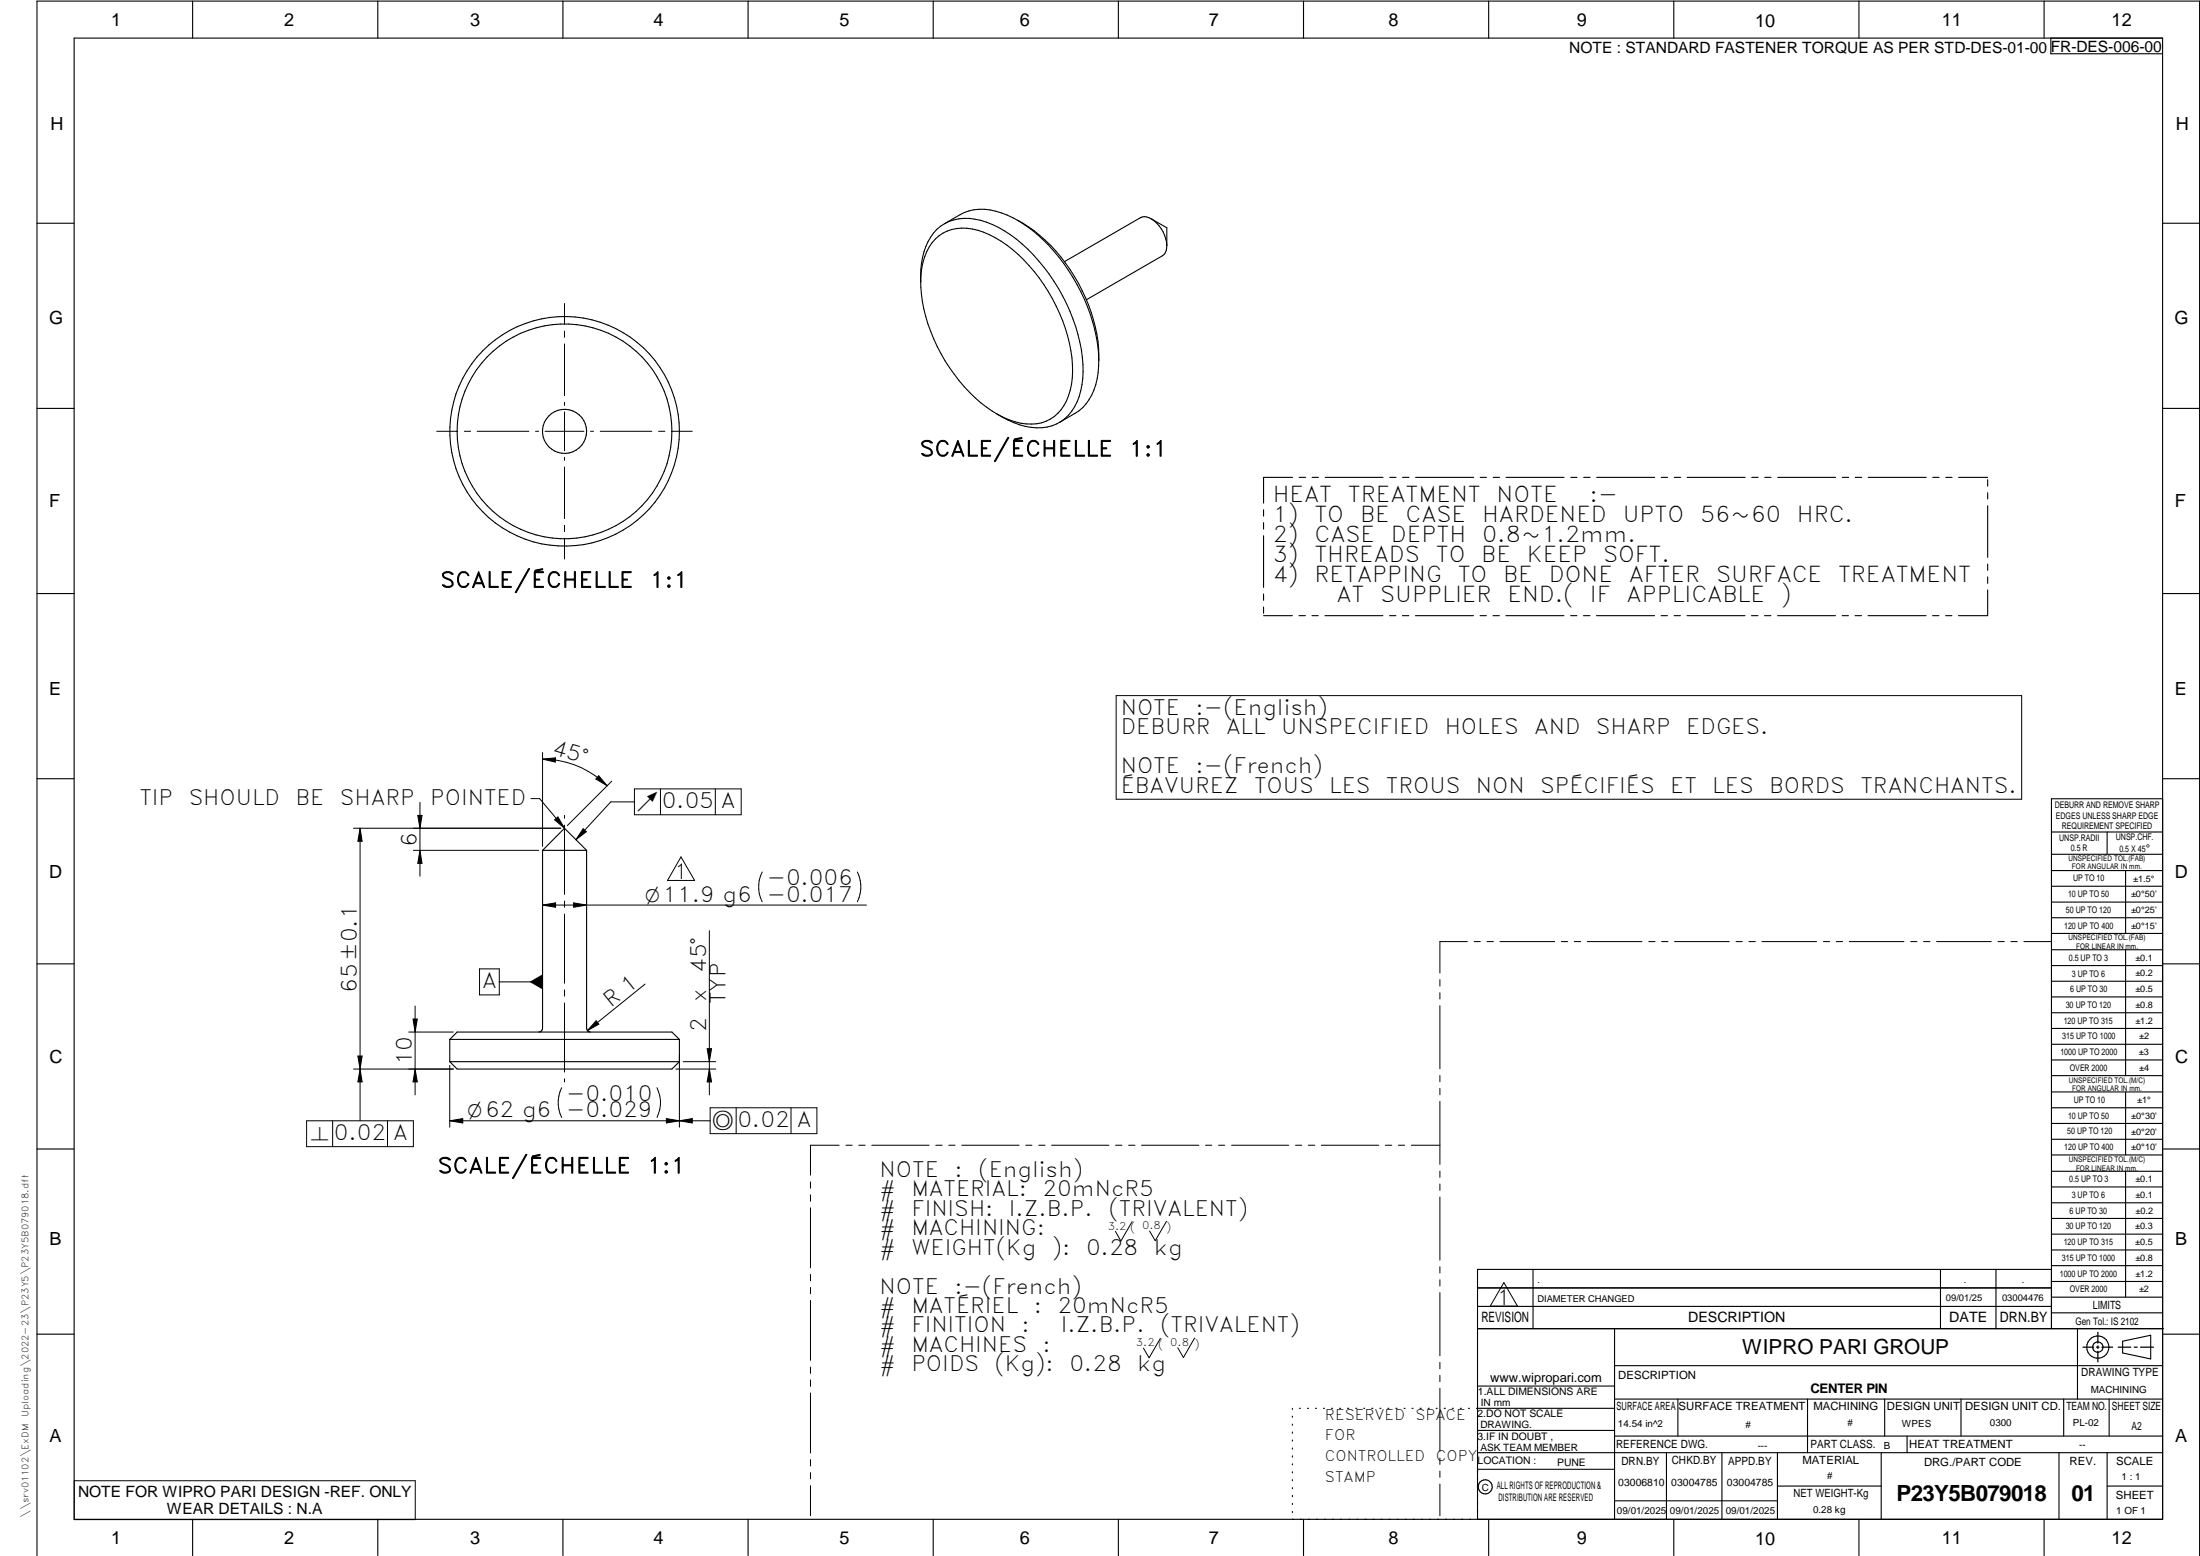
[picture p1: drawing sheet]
<svg xmlns="http://www.w3.org/2000/svg" width="594mm" height="420mm" viewBox="0 0 594 420" stroke-linecap="round" stroke-linejoin="round" font-family="sans-serif">
<g fill="none" stroke="#000" stroke-width=".3">
<path d="M20 10.3h564v400h-564zM52 .3v10M102 .3v10M152 .3v10M202 .3v10M252 .3v10M302 .3v10M352 .3v10M402 .3v10M452 .3v10M502 .3v10M552 .3v10"/>
<path d="M553.8 10.3v4.2h30.2M274.8 59.5a43.6 43.6 0 0 1 19.2 22.9 37.2 37.2 0 0 1 2.7 15.1M310.9 59.1l4.2 2.4v4.9M10 60.3h10M252.6 64.5a11.8 11.8 0 0 1 13-1.8 38.6 38.6 0 0 1 18.6 17.9 38.2 38.2 0 0 1 5.1 23.2 12.6 12.6 0 0 1-6.8 9.9 14.4 14.4 0 0 1-11.4-.9 41.5 41.5 0 0 1-18-19.3 37.3 37.3 0 0 1-4.2-21.2 14.3 14.3 0 0 1 3.7-7.8zM255.1 60.4a14 14 0 0 1 12.9 .2 42.6 42.6 0 0 1 18.9 19.3 40.8 40.8 0 0 1 5.3 23.9 12.9 12.9 0 0 1-8.1 11.2 16.9 16.9 0 0 1-13.6-2.4l-1.4-.8M255.1 60.4a13.8 13.8 0 0 0-6.3 10.7l-.2 5.1M255.1 60.4a17.1 17.1 0 0 1 9.3-3.9 22.1 22.1 0 0 1 14 5.4 50.2 50.2 0 0 1 18.2 33.2 20 20 0 0 1-3.3 14 18.8 18.8 0 0 1-7.3 5M287.4 70.7l20.5-11.9a3.7 3.7 0 0 1 4.5 1.5 7.9 7.9 0 0 1 2.3 8l-.8 .8-20.5 11.8M584 60.3h10M10 110.3h10M584 110.3h10"/>
<path d="M341.2 137.7v1.7M349 128.9h-7.8v6.9M350.8 128.9h1.7M354.3 128.9h1.7M357.8 128.9h15.7M375.3 128.9h1.7M378.7 128.9h1.8M382.3 128.9h15.6M399.7 128.9h1.7M403.2 128.9h1.7M406.7 128.9h15.7M424.2 128.9h1.7"/>
<path d="M427.6 128.9h1.8M431.2 128.9h15.6M448.6 128.9h1.7M452.1 128.9h1.7M455.6 128.9h15.6M473 128.9h1.8M476.5 128.9h1.7M480.1 128.9h15.6M497.5 128.9h1.7M501 128.9h1.7M504.5 128.9h15.6M521.9 128.9h1.7"/>
<path d="M525.4 128.9h1.7M528.9 128.9h7.8M536.7 129.5v1.8M536.7 133.1v1.6M536.7 136.6v13.9M341.2 141.1v1.8M341.2 144.7v13.9M536.7 159.3v6.9h-7.8M536.7 152.3v1.7M536.7 155.8v1.7M10 160.3h10M341.2 160.4v1.7"/>
<path d="M341.2 163.9v1.7M341.2 166.2h7.8M350.8 166.2h1.7M354.3 166.2h1.7M357.8 166.2h15.6M375.2 166.2h1.7M378.7 166.2h1.7M382.2 166.2h15.7M399.7 166.2h1.7M403.2 166.2h1.7M406.6 166.2h15.7M424.1 166.2h1.7"/>
<path d="M427.6 166.2h1.7M431.1 166.2h15.7M448.6 166.2h1.7M452.1 166.2h1.7M455.5 166.2h15.7M473 166.2h1.7M476.5 166.2h1.7M480 166.2h15.6M497.5 166.2h1.6M500.9 166.2h1.8M504.4 166.2h15.7M521.9 166.2h1.7"/>
<path d="M525.4 166.2h1.7M584 160.3h10M10 210.3h10M584 215.7h-30v143.1M584 210.3h10M146.5 229.6v48.1a1.01 1.01 0 0 1-1 1M146.5 229.6h11.9M158.4 229.6l-6-6-5.9 6M158.4 229.6v48.1a1.01 1.01 0 0 0 1 1M554 224.7h30M554 230.7h30M554 235.1h30"/>
<path d="M554 239.3h30M569 224.7v6M574 235.1v17M554 243.6h30M554 247.8h30M554 252.1h30M554 256.5h30M574 256.5v33.9M10 260.3h10M554 260.7h30M554 265h30M554 269.2h30"/>
<path d="M554 273.5h30M554 277.7h30M584 260.3h10M121.4 286.7l2 2h58l2.1-2M121.4 280.7l2-2h58l2.1 2M121.4 286.7h62.1M121.4 280.7h62.1M121.4 280.7v6M183.5 280.7v6M554 282h30M554 286.2h30M554 290.4h30"/>
<path d="M554 294.9h30M554 299.1h30M574 294.9v17M10 310.3h10M554 303.4h30M554 307.6h30M554 311.9h30M554 316.3h30M574 316.3v34M584 310.3h10M554 320.5h30M554 324.8h30"/>
<path d="M554 329h30M554 333.2h30M554 337.5h30M399 358.8h185.2M399 352.8h155M399 347.8h155M414 342.8v16M436 358.8v51.5M524 342.8v16M539 342.8v16M554 341.8h30M554 346h30"/>
<path d="M554 350.3h30M554 354.5h30M554 342.8h-155v67.5M561 358.8v19M10 360.3h10M399 374.3h37M436 377.8h148M453.1 377.8v10M488.1 377.8v14.5M508.9 377.8v10M529.5 377.8v10M557.3 377.8v10"/>
<path d="M569.5 377.8v10M573.2 362.2l7.6-1.6v6.3l-7.6-1.6zM584 368.8h-148M584 360.3h10M349 380.3v.3M349 382.4v.3M349 384.6v.3M349 386.7v.3M349 388.8v.3M349 391v.3M349 393.1v.3M349 395.3v.3"/>
<path d="M349 397.4v.3M349 399.5v.3M350.9 380.3h.2M353.1 380.3h.2M355.2 380.3h.3M357.4 380.3h.3M359.6 380.3h.3M361.7 380.3h.3M363.9 380.3h.3M366.1 380.3h.3M368.3 380.3h.2M370.4 380.3h.3"/>
<path d="M372.6 380.3h.3M374.8 380.3h.3M376.9 380.3h.4M379.1 380.3h.3M381.3 380.3h.3M383.4 380.3h.4M385.6 380.3h.3M387.8 380.3h.3M390 380.3h.3M392.2 380.3h.3M394.3 380.3h.3M396.5 380.3h.3"/>
<path d="M398.7 380.3h37.3M399 396.7h37M399 392.3h185M399 386.2h37M436 387.8h148M450 392.3v18M465 392.3v18M480 392.3v18M508 392.3v18M515 387.8v4.5M556 392.3v18M569 392.3v18"/>
<path d="M52 410.3v9.7M102 410.3v9.7M152 410.3v9.7M202 410.3v9.7M252 410.3v9.7M302 410.3v9.7M349 401.7v.3M349 403.8v.4M349 406v.3M349 408.1v.3M352 410.3v9.7M402 410.3v9.7"/>
<path d="M436 405.3h44M452 410.3v9.7M480 401.3h28M502 410.3v9.7M552 410.3v9.7M569 401.3h15M10 420v-419.7h584v419.7"/>
<circle cx="152.4" cy="116.5" r="29"/>
<circle cx="152.4" cy="116.5" r="6"/>
<circle cx="152.5" cy="116.5" r="31"/>
<circle cx="566.5" cy="363.7" r="1.39"/>
<circle cx="566.5" cy="363.8" r="3"/>
<circle cx="401.1" cy="401.5" r="1.9"/>
</g>
<g fill="none" stroke="#000" stroke-width=".27">
<path d="M152.4 82v5.6M152.4 89.4v1.7M152.4 92.9v13.9M117.9 116.5h5.7M125.4 116.5h1.7M128.9 116.5h13.9M144.6 116.5h.9M147.2 116.5h10.5M152.4 111.2v10.5M152.4 108.6v.9M159.5 116.5h.8M162.1 116.5h13.9"/>
<path d="M177.8 116.5h1.7M181.3 116.5h5.6M152.4 123.5v.8M152.4 126.1v13.9M152.4 141.9v1.7M152.4 145.3v5.7M301.4 187.8h244.5v28h-244.5zM113.4 216.7v19.9M143.4 215.6h2.3l6.7 8M146.5 205a24.8 24.8 0 0 1 17.5 7.2M146.5 203.2v25.4M146.5 205l3.5-.4-.1 1.2z"/>
<path d="M161.7 209.5l2.3 2.7-3.1-1.8zM165.2 210.9l-12 12M171.3 213h28.8v7h-28.8zM171.3 216.5h-6.4l-9.4 10.2M178.3 213v7M193.2 213v7M95.5 223.6h55.9M97.2 223.6v79M97.2 223.6l.6 3.6h-1.2zM111.6 229.6h33.9M112.8 220.2h1.2l-.6 3.4zM113.4 229.6l.6 3.5h-1.2z"/>
<path d="M149.8 221.4l.9-.8 1.7 3zM152.4 220.2v.8M152.4 222.8v18.7M157.5 223.8l.8 .8-2.8 2.1zM183.9 231.4l3.7 6.3h-7.4zM205.8 235.5a9 9 0 0 0 0 8M231.5 235.5a9 9 0 0 1 0 8M146.5 244.4h87.5M146.5 244.4l3.5-.6v1.2zM152.4 243.3v1.7M152.4 246.8v18.7M154.9 243.8l3.5 .6-3.5 .6z"/>
<path d="M191.6 251.3v44.4M396.2 254.3h-7.4v8.5M398.1 254.3h1.6M401.5 254.3h1.8M405 254.3h14.8M421.6 254.3h1.7M425.1 254.3h1.7M428.6 254.3h14.8M445.2 254.3h1.7M448.7 254.3h1.7M452.2 254.3h14.8M468.8 254.3h1.7"/>
<path d="M472.3 254.3h1.7M475.8 254.3h14.8M492.4 254.3h1.7M495.8 254.3h1.8M499.4 254.3h14.7M516 254.3h1.6M519.4 254.3h1.8M522.9 254.3h14.8M539.5 254.3h1.7M543 254.3h1.7M546.5 254.3h7.4M110.4 278.7h12"/>
<path d="M111.5 275.2h1.2l-.6 3.5zM112.1 271.7v24M129.5 261.6h5.3v7h-5.3zM134.8 265.1h11.7M152.4 267.3v1.7M152.4 270.8v18.7M161 275.6l.7 1-3.1 1.7zM174.2 265.7l-15.6 12.6M388.8 264.5v1.8M388.8 268.1v1.6M388.8 271.6v17M95.5 288.7h26.9"/>
<path d="M96.6 285.2h1.2l-.6 3.5zM97.2 288.7l.6 3.4h-1.2zM112.1 288.7l.6 3.4h-1.2zM121.4 287.7v16.7M151.7 293.7a9 9 0 0 0 0 8.1M152.4 291.3v.8M177.4 293.7a9 9 0 0 1 0 8.1M182.5 288.7h10.8M183.5 284.7v19.7M184.5 286.7h8.8M191 283.2h1.1l-.5 3.5zM191.6 288.7l.5 3.4h-1.1z"/>
<path d="M191.8 299.1h28.8v7h-28.8zM198.8 299.1v7M213.6 299.1v7M388.8 290.4v1.7M388.8 293.9v1.7M388.8 297.4v17M82.8 302.6h28.8v7h-28.8zM89.8 302.6v7M104.6 302.6v7M121.4 302.6h70.4M121.4 302.6l3.6-.6v1.2zM180 302l6.9 1.2v-1.2l-6.9 1.2z"/>
<path d="M218.9 319.2v1.6M226.6 309.2h-7.7v8.1M228.4 309.2h1.7M231.9 309.2h1.7M235.4 309.2h15.5M252.7 309.2h1.7M256.2 309.2h1.7M259.7 309.2h15.5M277 309.2h1.7M280.5 309.2h1.7M284 309.2h15.5M301.2 309.2h1.8"/>
<path d="M304.8 309.2h1.7M308.3 309.2h15.5M325.5 309.2h1.7M329.1 309.2h1.6M332.6 309.2h15.4M349.8 309.2h1.7M353.3 309.2h1.7M356.8 309.2h15.5M374.1 309.2h1.7M377.6 309.2h1.7M381.1 309.2h7.7M388.8 316.2v1.7"/>
<path d="M388.8 319.7v1.7M218.9 322.6v1.8M218.9 326.1v16.2M305.7 329.9l-3 5.2-1.5-2.6M315 329.8l-3.1 5.2-1.5-2.6M388.8 323.2v17.1M218.9 344.1v1.8M218.9 347.6v1.7M218.9 351.2v16.1M388.8 342.1v1.6M388.8 345.6v1.7M388.8 349v17.1"/>
<path d="M406.1 346.3l3.7 6.4h-7.4zM218.9 369.1v1.7M218.9 372.6v1.8M218.9 376.1v16.2M313.3 361.4l-3 5.2-1.5-2.6M322.6 361.3l-3 5.3-1.6-2.7M388.8 367.9v1.7M388.8 371.4v1.7M388.8 374.9v17M20.1 399.8h92v10.5h-92zM218.9 394.1v1.8M218.9 397.6v1.7"/>
<path d="M388.8 393.7v1.7M388.8 397.2v1.7M218.9 401.2v8.1M388.8 400.7v8.6"/>
</g>
<path d="M566.5 359.7v3M562.5 363.8h2.9M566.1 363.8h.7M566.5 363.4v.7M566.5 364.9v2.8M567.6 363.8h2.9M572 363.8h3.4M576.3 363.8h.8M578 363.8h3.5" fill="none" stroke="#000" stroke-width=".34"/>
<g fill="#000">
<path d="M146.5 205l3.5-.4-.1 1.2zM161.7 209.5l2.3 2.7-3.1-1.8zM97.2 223.6l.6 3.6h-1.2zM112.8 220.2h1.2l-.6 3.4zM113.4 229.6l.6 3.5h-1.2zM149.8 221.4l.9-.8 1.7 3zM157.5 223.8l.8 .8-2.8 2.1zM146.5 244.4l3.5-.6v1.2zM154.9 243.8l3.5 .6-3.5 .6zM111.5 275.2h1.2l-.6 3.5zM143 265.1l3.5-2v4.1zM161 275.6l.7 1-3.1 1.7z"/>
<path d="M96.6 285.2h1.2l-.6 3.5zM97.2 288.7l.6 3.4h-1.2zM112.1 288.7l.6 3.4h-1.2zM191.6 288.7l.5 3.4h-1.1zM191 283.2h1.1l-.5 3.5zM121.4 302.6l3.6-.6v1.2zM180 302l3.5 .6-3.5 .6zM183.5 302.6l3.4-.6v1.2z"/>
</g>
<g font-size="6">
<text x="512.1" y="405.2">P23Y5B079018</text>
<text x="559.4" y="405.2">01</text>
</g>
<g font-size="5.9">
<text x="343.7" y="135.6">HEAT</text>
<text x="364" y="135.6">TREATMENT</text>
<text x="404.1" y="135.6">NOTE</text>
<text x="429.3" y="135.6">:-</text>
<text x="343.7" y="141">1)</text>
<text x="355" y="141">TO</text>
<text x="367.3" y="141">BE</text>
<text x="379.6" y="141">CASE</text>
<text x="400.2" y="141">HARDENED</text>
<text x="438.2" y="141">UPTO</text>
<text x="459.1" y="141">56~60</text>
<text x="485.2" y="141">HRC.</text>
<text x="343.7" y="146.4">2)</text>
<text x="355" y="146.4">CASE</text>
<text x="375.6" y="146.4">DEPTH</text>
<text x="400.2" y="146.4">0.8~1.2mm.</text>
<text x="343.7" y="151.8">3)</text>
<text x="355" y="151.8">THREADS</text>
<text x="387.7" y="151.8">TO</text>
<text x="400" y="151.8">BE</text>
<text x="412.3" y="151.8">KEEP</text>
<text x="432.9" y="151.8">SOFT.</text>
<text x="343.7" y="157.2">4)</text>
<text x="355" y="157.2">RETAPPING</text>
<text x="393.7" y="157.2">TO</text>
<text x="405.9" y="157.2">BE</text>
<text x="418.2" y="157.2">DONE</text>
<text x="439.8" y="157.2">AFTER</text>
<text x="463.4" y="157.2">SURFACE</text>
<text x="496.4" y="157.2">TREATMENT</text>
<text x="360.9" y="162.6">AT</text>
<text x="372.7" y="162.6">SUPPLIER</text>
<text x="407.1" y="162.6">END.(</text>
<text x="429.3" y="162.6">IF</text>
<text x="439.2" y="162.6">APPLICABLE</text>
<text x="480.9" y="162.6">)</text>
</g>
<g font-size="5.7">
<text x="248.3" y="123.2">SCALE/ÉCHELLE</text>
<text x="304.9" y="123.2">1:1</text>
<text x="118.9" y="158.6">SCALE/ÉCHELLE</text>
<text x="175.4" y="158.6">1:1</text>
<text x="302.6" y="193.1">NOTE</text>
<text x="322.8" y="193.1">:-(English)</text>
<text x="148.8" y="203.7" transform="rotate(16 148.8 203.7)">45°</text>
<text x="302.6" y="198.3">DEBURR</text>
<text x="331.1" y="198.3">ALL</text>
<text x="346" y="198.3">UNSPECIFIED</text>
<text x="390.1" y="198.3">HOLES</text>
<text x="414.3" y="198.3">AND</text>
<text x="431" y="198.3">SHARP</text>
<text x="455.3" y="198.3">EDGES.</text>
<text x="302.6" y="208.8">NOTE</text>
<text x="322.8" y="208.8">:-(French)</text>
<text x="302.6" y="214.1">ÉBAVUREZ</text>
<text x="338.6" y="214.1">TOUS</text>
<text x="358.9" y="214.1">LES</text>
<text x="374.3" y="214.1">TROUS</text>
<text x="398.6" y="214.1">NON</text>
<text x="415.9" y="214.1">SPÉCIFIÉS</text>
<text x="451" y="214.1">ET</text>
<text x="462.4" y="214.1">LES</text>
<text x="477.7" y="214.1">BORDS</text>
<text x="502.4" y="214.1">TRANCHANTS.</text>
<text x="37.6" y="217.4">TIP</text>
<text x="51" y="217.4">SHOULD</text>
<text x="79.8" y="217.4">BE</text>
<text x="91.8" y="217.4">SHARP</text>
<text x="116.2" y="217.4">POINTED</text>
<text x="178.7" y="218.3">0.05 A</text>
<text x="112.5" y="228.6" transform="rotate(-90 112.5 228.6)">6</text>
<text x="181.9" y="237.4">1</text>
<text x="207" y="239">-0.006</text>
<text x="207" y="243.5">-0.017</text>
<text x="190.7" y="262.7" transform="rotate(-90 190.7 262.7)">45°</text>
<text x="96.3" y="268" transform="rotate(-90 96.3 268)">65±0.1</text>
<text x="130.2" y="266.9">A</text>
<text x="164.9" y="272.1" transform="rotate(-39 164.9 272.1)">R 1</text>
<text x="190.7" y="270.5" transform="rotate(-90 190.7 270.5)">x</text>
<text x="195.9" y="271.1" transform="rotate(-90 195.9 271.1)">TYP</text>
<text x="190.7" y="278.6" transform="rotate(-90 190.7 278.6)">2</text>
<text x="111.2" y="287.6" transform="rotate(-90 111.2 287.6)">10</text>
<text x="152.9" y="297.2">-0.010</text>
<text x="152.9" y="301.8">-0.029</text>
<text x="199.1" y="304.4">0.02 A</text>
<text x="90.2" y="307.9">0.02 A</text>
<text x="118.2" y="316.8">SCALE/ÉCHELLE</text>
<text x="174.7" y="316.8">1:1</text>
<text x="237.5" y="317.8">NOTE</text>
<text x="257.7" y="317.8">:</text>
<text x="264.1" y="317.8">(English)</text>
<text x="237.5" y="323">#</text>
<text x="246.1" y="323">MATERIAL:</text>
<text x="281.5" y="323">20mNcR5</text>
<text x="237.5" y="328.3">#</text>
<text x="246.1" y="328.3">FINISH:</text>
<text x="272.4" y="328.3">I.Z.B.P.</text>
<text x="299.3" y="328.3">(TRIVALENT)</text>
<text x="237.5" y="333.5">#</text>
<text x="246.1" y="333.5">MACHINING:</text>
<text x="237.5" y="338.8">#</text>
<text x="246.1" y="338.8">WEIGHT(Kg</text>
<text x="284" y="338.8">):</text>
<text x="293.3" y="338.8">0.28</text>
<text x="311.6" y="338.8">kg</text>
<text x="237.5" y="349.3">NOTE</text>
<text x="257.7" y="349.3">:-(French)</text>
<text x="404.1" y="352.3">1</text>
<text x="237.5" y="354.5">#</text>
<text x="237.5" y="359.8">#</text>
<text x="246.1" y="359.8">FINITION</text>
<text x="246.1" y="354.5">MATÉRIEL</text>
<text x="275.8" y="359.8">:</text>
<text x="279.2" y="354.5">:</text>
<text x="285.6" y="354.5">20mNcR5</text>
<text x="286.4" y="359.8">I.Z.B.P.</text>
<text x="313.3" y="359.8">(TRIVALENT)</text>
<text x="237.5" y="365">#</text>
<text x="246.1" y="365">MACHINES</text>
<text x="281.5" y="365">:</text>
<text x="237.5" y="370.3">#</text>
<text x="246.1" y="370.3">POIDS</text>
<text x="268.5" y="370.3">(Kg):</text>
<text x="288.8" y="370.3">0.28</text>
<text x="307.1" y="370.3">kg</text>
</g>
<text font-size="5.6" x="470.5" y="365.5">WIPRO PARI GROUP</text>
<g font-size="5.4">
<text x="172" y="218.3">^</text>
<text x="174.2" y="243.5">O11.9 g6</text>
<text x="126.3" y="301.8">O62 g6</text>
<text x="192.4" y="304.4">a</text>
<text x="83.9" y="307.9">n</text>
</g>
<g font-size="4.9">
<text x="30" y="6.9">1</text>
<text x="76.7" y="6.9">2</text>
<text x="127" y="6.9">3</text>
<text x="176.5" y="6.9">4</text>
<text x="226.7" y="6.9">5</text>
<text x="275.4" y="6.9">6</text>
<text x="326.4" y="6.9">7</text>
<text x="375" y="6.9">8</text>
<text x="425.8" y="6.9">9</text>
<text x="473.9" y="7.3">10</text>
<text x="524.3" y="6.9">11</text>
<text x="570.2" y="6.9">12</text>
<text x="13.6" y="35.1">H</text>
<text x="587.6" y="35.1">H</text>
<text x="13.2" y="87.5">G</text>
<text x="587.2" y="87.5">G</text>
<text x="13.2" y="137">F</text>
<text x="587.2" y="137">F</text>
<text x="13.2" y="187.6">E</text>
<text x="587.2" y="187.6">E</text>
<text x="13.2" y="237">D</text>
<text x="587.2" y="237">D</text>
<text x="13.4" y="287.1">C</text>
<text x="587.4" y="287.1">C</text>
<text x="13.4" y="336.2">B</text>
<text x="587.4" y="336.2">B</text>
<text x="13.4" y="389.3">A</text>
<text x="587.4" y="389.3">A</text>
<text x="30" y="416.9">1</text>
<text x="76.7" y="416.9">2</text>
<text x="127" y="416.9">3</text>
<text x="176.5" y="416.9">4</text>
<text x="226.7" y="416.9">5</text>
<text x="275.4" y="416.9">6</text>
<text x="326.4" y="416.9">7</text>
<text x="375" y="416.9">8</text>
<text x="425.8" y="416.9">9</text>
<text x="473.9" y="417.3">10</text>
<text x="524.3" y="416.9">11</text>
<text x="570.2" y="416.9">12</text>
</g>
<g font-size="4.2">
<text x="423.7" y="14.3">NOTE : STANDARD FASTENER TORQUE AS PER STD-DES-01-00</text>
<text x="553.8" y="14">FR-DES-006-00</text>
<text x="21.1" y="404.3">NOTE FOR WIPRO PARI DESIGN -REF. ONLY</text>
<text x="45.1" y="408.8">WEAR DETAILS : N.A</text>
</g>
<g font-size="3.9">
<text x="400" y="357.1">REVISION</text>
<text x="455.9" y="357.1">DESCRIPTION</text>
<text x="526.4" y="357.1">DATE</text>
<text x="540" y="357.1">DRN.BY</text>
<text x="357.8" y="383.3">RESERVED</text>
<text x="382.3" y="383.3">SPACE</text>
<text x="357.8" y="388.9">FOR</text>
<text x="357.8" y="394.5">CONTROLLED</text>
<text x="387.8" y="394.5">COPY</text>
<text x="357.8" y="400">STAMP</text>
</g>
<text font-size="3.6" x="488.9" y="376.1">CENTER PIN</text>
<text font-size="3.5" x="402.4" y="373.3">www.wipropari.com</text>
<g font-size="3.1">
<text x="565.1" y="353.5">LIMITS</text>
<text x="562" y="371.7">DRAWING TYPE</text>
<text x="437" y="372.3">DESCRIPTION</text>
<text x="436.5" y="380.8">SURFACE AREA</text>
<text x="453.3" y="380.8">SURFACE TREATMENT</text>
<text x="489.7" y="380.8">MACHINING</text>
<text x="509.5" y="380.8">DESIGN UNIT</text>
<text x="530.6" y="380.8">DESIGN UNIT CD.</text>
<text x="558" y="380.6">TEAM NO.</text>
<text x="570.3" y="380.7">SHEET SIZE</text>
<text x="575.6" y="386.1">A2</text>
<text x="436.4" y="391.1">REFERENCE DWG.</text>
<text x="437.8" y="395.5">DRN.BY</text>
<text x="451.4" y="395.4">CHKD.BY</text>
<text x="466.6" y="395.5">APPD.BY</text>
<text x="486.7" y="395.4">MATERIAL</text>
<text x="488.9" y="390.9">PART CLASS.</text>
<text x="515.6" y="390.9">HEAT TREATMENT</text>
<text x="519.6" y="395.9">DRG./PART CODE</text>
<text x="558.9" y="395.5">REV.</text>
<text x="571.4" y="395.6">SCALE</text>
<text x="484.3" y="404.2">NET WEIGHT-Kg</text>
<text x="571.4" y="404.7">SHEET</text>
</g>
<text font-size="3" x="579.5" y="230.1">°</text>
<g font-size="2.8">
<text x="299.1" y="332.1">3.2 ( 0.8 )</text>
<text x="560.4" y="357.7">Gen Tol.: IS 2102</text>
<text x="306.7" y="363.6">3.2 ( 0.8 )</text>
<text x="399.1" y="376.6">1.ALL DIMENSIONS ARE</text>
<text x="399" y="382.7">2.DO NOT SCALE</text>
<text x="399" y="388.7">3.IF IN DOUBT ,</text>
<text x="399" y="395.4">LOCATION :</text>
<text x="420.5" y="396">PUNE</text>
<text x="404.2" y="402">ALL RIGHTS OF REPRODUCTION &amp;</text>
<text x="437" y="401.2">03006810</text>
<text x="451.3" y="401.2">03004785</text>
<text x="466.3" y="401.2">03004785</text>
<text x="404.7" y="405.4">DISTRIBUTION ARE RESERVED</text>
</g>
<g font-size="2.7">
<text x="564.6" y="376.2">MACHINING</text>
<text x="399.9" y="379.7">IN mm</text>
<text x="399.7" y="385.7">DRAWING.</text>
<text x="436.9" y="385.4">14.54 in^2</text>
<text x="471.4" y="385.5">#</text>
<text x="498.9" y="385">#</text>
<text x="513.6" y="385.3">WPES</text>
<text x="537.3" y="385.1">0300</text>
<text x="559.7" y="385.1">PL-02</text>
<text x="399.7" y="391.8">ASK TEAM MEMBER</text>
<text x="474.6" y="391.2">---</text>
<text x="508.7" y="391.2">B</text>
<text x="561.5" y="391.1">--</text>
<text x="493.4" y="399.5">#</text>
<text x="572.8" y="399.7">1 : 1</text>
<text x="400.1" y="402.5">C</text>
<text x="436.6" y="408.7">09/01/2025</text>
<text x="450.9" y="408.8">09/01/2025</text>
<text x="466" y="408.9">09/01/2025</text>
<text x="489.6" y="408.5">0.28 kg</text>
<text x="571.4" y="408.7">1 OF 1</text>
</g>
<g font-size="2.5">
<text x="554.9" y="218.3">DEBURR AND REMOVE SHARP</text>
<text x="555.2" y="221">EDGES UNLESS SHARP EDGE</text>
<text x="556.1" y="227.1">UNSP.RADII</text>
<text x="556.8" y="223.8">REQUIREMENT SPECIFIED</text>
<text x="571.4" y="226.9">UNSP.CHF.</text>
<text x="559.2" y="229.9">0.5 R</text>
<text x="572.3" y="230.1">0.5 X 45</text>
<text x="559.8" y="238">UP TO 10</text>
<text x="576.1" y="238.1">±1.5°</text>
<text x="558.5" y="242.2">10 UP TO 50</text>
<text x="575.5" y="242.3">±0°50'</text>
<text x="557.4" y="250.7">120 UP TO 400</text>
<text x="557.9" y="246.5">50 UP TO 120</text>
<text x="575.5" y="250.7">±0°15'</text>
<text x="575.5" y="246.5">±0°25'</text>
<text x="558.7" y="259.4">0.5 UP TO 3</text>
<text x="559.5" y="263.7">3 UP TO 6</text>
<text x="576.6" y="263.6">±0.2</text>
<text x="576.6" y="259.4">±0.1</text>
<text x="559" y="267.9">6 UP TO 30</text>
<text x="576.6" y="267.9">±0.5</text>
<text x="557.8" y="272.2">30 UP TO 120</text>
<text x="576.6" y="272.2">±0.8</text>
<text x="556.9" y="280.7">315 UP TO 1000</text>
<text x="557.3" y="276.4">120 UP TO 315</text>
<text x="576.6" y="276.4">±1.2</text>
<text x="577.7" y="280.7">±2</text>
<text x="556.4" y="284.9">1000 UP TO 2000</text>
<text x="577.6" y="284.9">±3</text>
<text x="558.9" y="289.2">OVER 2000</text>
<text x="577.7" y="289.3">±4</text>
<text x="560" y="297.9">UP TO 10</text>
<text x="577.1" y="297.9">±1°</text>
<text x="558.5" y="302.1">10 UP TO 50</text>
<text x="575.5" y="302.1">±0°30'</text>
<text x="557.4" y="310.6">120 UP TO 400</text>
<text x="558.2" y="306.3">50 UP TO 120</text>
<text x="575.5" y="310.6">±0°10'</text>
<text x="575.5" y="306.4">±0°20'</text>
<text x="558.8" y="319.2">0.5 UP TO 3</text>
<text x="559.4" y="323.4">3 UP TO 6</text>
<text x="576.6" y="319.2">±0.1</text>
<text x="576.6" y="323.5">±0.1</text>
<text x="558.9" y="327.7">6 UP TO 30</text>
<text x="576.7" y="327.7">±0.2</text>
<text x="557.8" y="332">30 UP TO 120</text>
<text x="576.6" y="332">±0.3</text>
<text x="556.8" y="340.5">315 UP TO 1000</text>
<text x="557.3" y="336.3">120 UP TO 315</text>
<text x="576.6" y="336.3">±0.5</text>
<text x="576.6" y="340.5">±0.8</text>
<text x="415.2" y="346.4">.</text>
<text x="530.3" y="346.5">.</text>
<text x="545.9" y="346.4">.</text>
<text x="556.2" y="344.7">1000 UP TO 2000</text>
<text x="576.6" y="344.7">±1.2</text>
<text x="415.2" y="351.5">DIAMETER CHANGED</text>
<text x="525.5" y="351.3">09/01/25</text>
<text x="540.6" y="351.4">03004476</text>
<text x="558.9" y="349">OVER 2000</text>
<text x="577.6" y="349">±2</text>
</g>
<g font-size="2.4">
<text x="7.7" y="382.7" transform="rotate(-90 7.7 382.7)">Uploading\2022-23\P23Y5\P23Y5B079018.dft</text>
<text x="7.7" y="409.8" transform="rotate(-90 7.7 409.8)">\\srv01102\ExDM</text>
</g>
<g font-size="2.1">
<text x="558.5" y="232.4">UNSPECIFIED TOL.(FAB)</text>
<text x="559.5" y="234.7">FOR ANGULAR IN mm.</text>
<text x="558.6" y="253.9">UNSPECIFIED TOL.(FAB)</text>
<text x="560.7" y="256.3">FOR LINEAR IN mm.</text>
<text x="558.7" y="292.3">UNSPECIFIED TOL.(M/C)</text>
<text x="559.6" y="294.7">FOR ANGULAR IN mm.</text>
<text x="558.7" y="313.7">UNSPECIFIED TOL.(M/C)</text>
<text x="560.6" y="316.1">FOR LINEAR IN mm.</text>
</g>
</svg>
